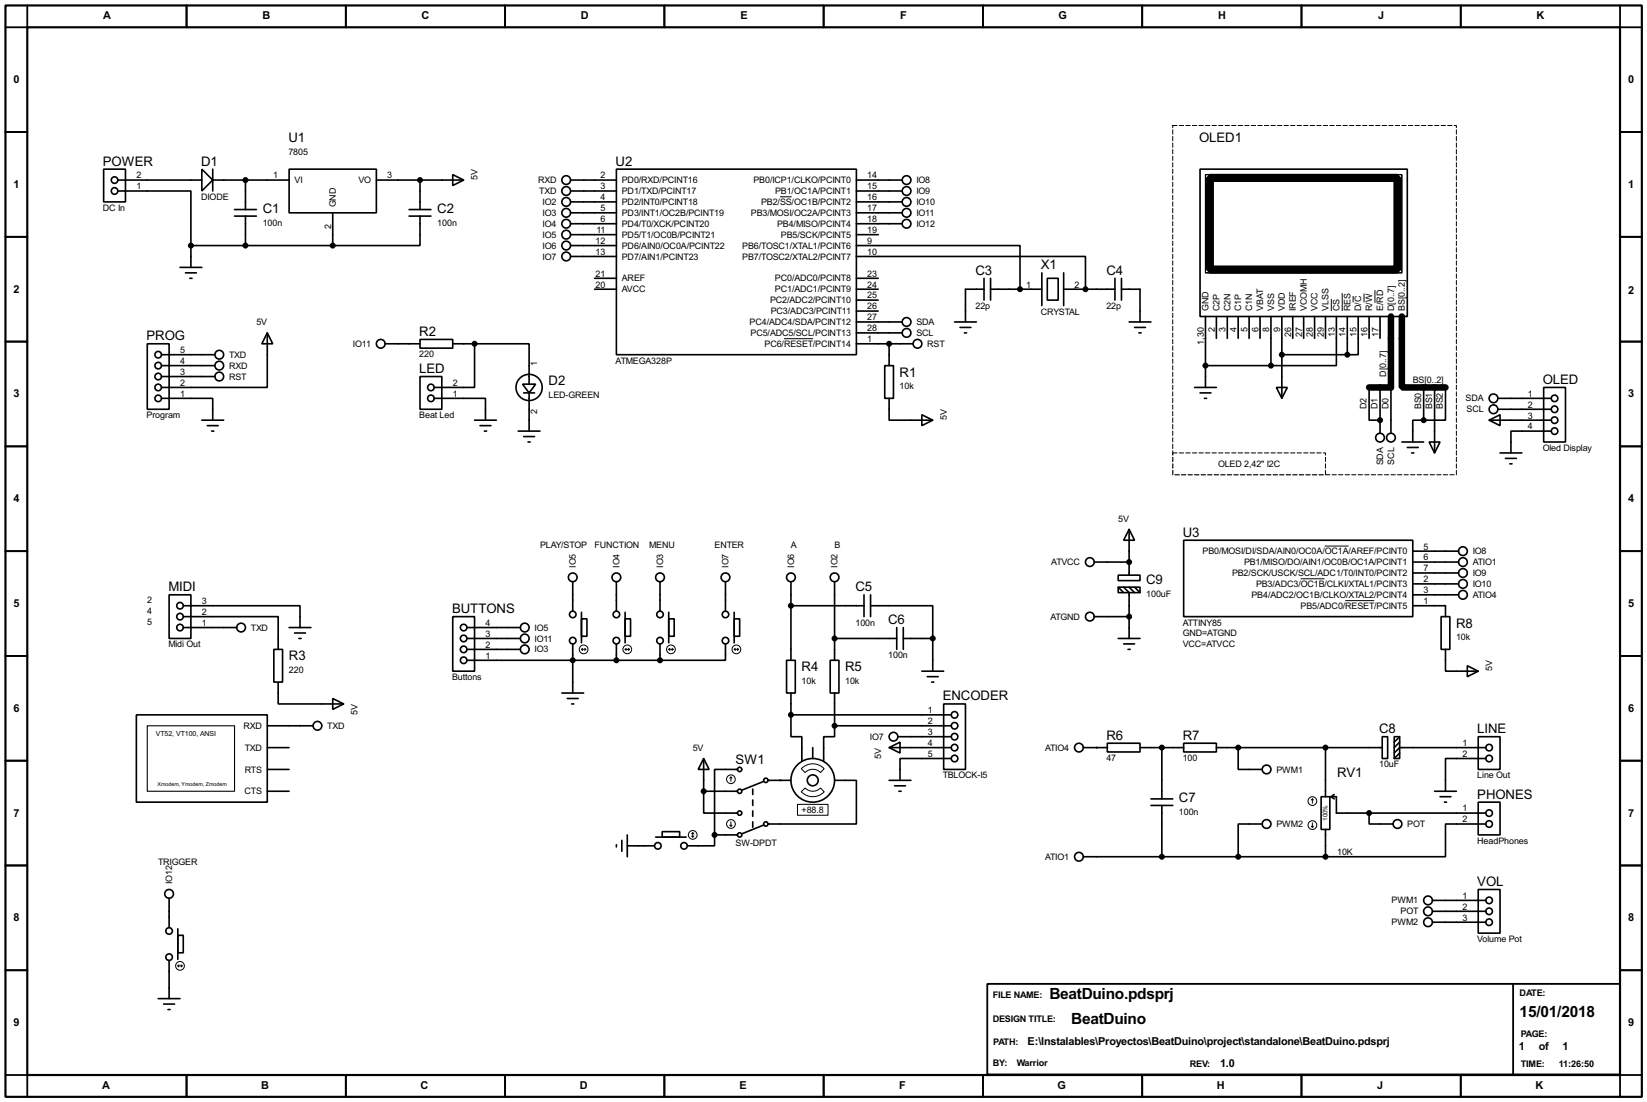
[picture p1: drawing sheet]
<svg xmlns="http://www.w3.org/2000/svg" width="383mm" height="256mm" viewBox="0 0 383 256" stroke-linecap="round" stroke-linejoin="round" font-family="sans-serif">
<path d="M1.3 1.3h381v254h-381zM6.3 6.3h370.9v243.9h-370.9z" fill="none" stroke="#000" stroke-width=".51"/>
<g fill="none" stroke="#000" stroke-width=".42">
<path d="M6.3 1.3v5h-5M43.4 1.3v5M80.5 1.3v5M117.6 1.3v5M154.7 1.3v5M191.8 1.3v5M228.9 1.3v5M265.9 1.3v5M303 1.3v5M340.1 1.3v5M377.2 1.3v5h5.1M1.3 30.7h5"/>
<path d="M377.2 30.7h5.1M1.3 55.1h5M377.2 55.1h5.1M1.3 79.5h5M377.2 79.5h5.1M1.3 103.9h5M377.2 103.9h5.1M1.3 128.3h5M377.2 128.3h5.1M1.3 152.7h5M377.2 152.7h5.1M1.3 177h5"/>
<path d="M377.2 177h5.1M1.3 201.4h5M377.2 201.4h5.1M1.3 225.8h5M229.9 229h147.3v21.1h-147.3zM352.3 229v21.1M377.2 225.8h5.1M1.3 250.2h5v5.1M43.4 250.2v5.1M80.5 250.2v5.1M117.6 250.2v5.1M154.7 250.2v5.1"/>
<path d="M191.8 250.2v5.1M228.9 250.2v5.1M265.9 250.2v5.1M303 250.2v5.1M340.1 250.2v5.1M382.3 250.2h-5.1v5.1"/>
</g>
<path d="M323.8 73.7v16.5h-5M326.4 73.7v16.5h10.1" fill="none" stroke="#000" stroke-width="1.5"/>
<g fill="none" stroke="#000" stroke-width=".38">
<path d="M24.1 39.4h5.1v7.6h-5.1zM47 39.4l2.5 2.5-2.5 2.5zM49.5 39.4v5M67.3 39.4h20.3v10.1h-20.3zM143.5 39.4h55.9v43.1h-55.9zM279.4 39.4h48.3v34.3h-48.3zM27.4 44.4h17v12.7M27.4 41.9h19.6M44.4 57.1h33.1M44.4 57.1v5.1M49.5 41.9h17.8M54.6 50.3h5.1"/>
<path d="M54.6 48.8h5.1M57.1 41.9v6.9M57.1 50.3v6.8M77.5 49.5v7.6M87.6 41.9h20.3M95.2 50.3h5.1M95.2 48.8h5.1M97.8 50.3v6.8h-20.3M97.8 41.9v6.9M105.4 40.6l2.5 1.3-2.5 1.3zM132.8 41.9h10.7M132.8 57.1h10.7"/>
<path d="M132.8 44.4h10.7M132.8 47h10.7M132.8 49.5h10.7M132.8 52.1h10.7M132.8 54.6h10.7M132.8 59.7h10.7M199.4 57.1h38.1v10.2M199.4 59.7h53.3v7.6M199.4 41.9h10.7M199.4 44.4h10.7M199.4 47h10.7M199.4 49.5h10.7"/>
<path d="M199.4 52.1h10.7M199.4 54.6h5.1M41.9 62.2h5.1M43.2 63.5h2.5M44.2 64.8h.5M62.2 77.5l1.3 2.5h-2.5zM62.2 77.5v12.7h-24.6M97.8 79h7.6v2h-7.6zM138.4 67.3h5.1M138.4 64.8h5.1M199.4 67.3h5.1M199.4 74.9h10.7"/>
<path d="M199.4 77.5h10.7M199.4 72.4h5.1M199.4 69.8h5.1M199.4 64.8h5.1M222.2 74.9h5.1M223.5 76.2h2.6M224.5 77.5h.5M229.1 67.3h-4.3v7.6M229.1 64.8v5M230.6 67.3h12M230.6 64.8v5M242.6 63.5v7.6"/>
<path d="M243.8 64.8h2.6v5h-2.6zM247.6 67.3h12M247.6 63.5v7.6M259.6 64.8v5M261.1 67.3h4.3v7.6M261.1 64.8v5M262.9 74.9h5.1M264.2 76.2h2.5M265.2 77.5h.5M280.7 73.7v16.5M283.2 73.7v5M285.7 73.7v5"/>
<path d="M288.3 73.7v5M290.8 73.7v5M293.4 73.7v5M295.9 73.7v11.4M298.4 73.7v19M301 73.7v5M303.5 73.7v5M306.1 73.7v5M308.6 73.7v5M311.1 73.7v11.4h-15.2M313.7 73.7v8.8M316.2 73.7v8.8h-2.5"/>
<path d="M318.8 73.7v5M321.3 73.7v5M34.3 80h5.1v15.2h-5.1zM37.6 92.7h11.9v5.1M37.6 85.1h12.4M37.6 82.5h12.4M37.6 87.6h12.4M47 97.8h5.1M48.3 99.1h2.5M89.7 80h8.1M97.8 87.6h5.1v7.6h-5.1zM101.1 92.7h11.9v5.1"/>
<path d="M105.4 80h5.1M110.5 80v10.2h-9.4M110.5 80h12.7v9.4M110.5 97.8h5.1M111.8 99.1h2.5M121.7 89.4h3l-1.5 2zM121.9 91.4h2.6M123.2 91.4v8.9M199.4 80h13.2M206 85.1h2v7.6h-2zM207 92.7v5.1h10.2M207 80v5.1"/>
<path d="M214.6 96.5l2.6 1.3-2.6 1.3zM278.1 90.2h5.1M279.4 91.4h2.5M280.4 92.7h.5M280.7 85.1h15.2M297.2 90.2h2.5l-1.3 2.5zM298.4 82.5h15.3M318.8 90.2v7.6h2.5M321.3 90.2v10.6M323.8 90.2v10.6M331.5 97.8h-2.6v5.1M331.5 90.2v7.6"/>
<path d="M334 90.2v15.2M336.5 90.2v7.6h-5M346.7 97.8l2.5-1.3v2.6zM346.7 97.8h14.5M348.7 92.7h12.5M348.7 95.2h12.5M359.4 90.2h5.1v12.7h-5.1zM49.3 100.3h.5M112.8 100.3h.5M120.6 100.3h5.1M121.9 101.6h2.6M122.9 102.9h.5"/>
<path d="M326.4 102.9h5.1M327.7 104.1h2.5M328.7 105.4h.5M332.7 102.9h2.6l-1.3 2.5zM349.2 105.4h5.1M350.5 106.7h2.6M351.5 107.9h.5M361.2 100.3h-9.4v5.1M39.4 138.4h5v10.2h-5zM133.3 135.4v6.8M143.5 135.4v6.8M153.7 135.4v6.8"/>
<path d="M168.9 135.4v6.8M184.1 135.4v18.3M194.3 135.4v18.3M201.2 138.4v5.1M202.7 138.4v5.1M254.8 130.8h8.1M260.3 133.9h5.1v1.2h-5.1zM260.3 136.7h5.1v1.2h-5.1zM260.3 136.7l1.3 1.2M261.6 136.7l1.3 1.2v10.7M262.9 123.2l1.3 2.5h-2.6zM262.9 123.2v10.7"/>
<path d="M262.9 136.7l1.3 1.2M264.2 136.7l1.2 1.2M275.6 125.7h53.3v17.8h-53.3zM328.9 128.3h10.7M328.9 130.8h10.7M328.9 133.3h10.7M328.9 135.9h10.7M328.9 138.4h10.7M42.7 143.5h22.1v7.6M42.7 141h27.1v5M42.7 146h12.4M63.8 151.1h2v7.6h-2z"/>
<path d="M64.8 158.7v5.1h15.2M67.3 146h5.1M68.6 147.3h2.5M69.6 148.6h.5M105.4 143.5h5.1v12.7h-5.1zM108.7 153.7h45M108.7 151.1h12.5M108.7 148.6h12.5M108.7 146h12.5M133.3 149.9v11.4M135.4 144h1.3v4.1h-1.3zM135.4 142.5v7.1"/>
<path d="M143.5 149.9v3.8M145.5 144h1.3v4.1h-1.3zM145.5 142.5v7.1M153.7 149.9v3.8M155.7 144h1.3v4.1h-1.3zM155.7 142.5v7.1M168.9 149.9v3.8h-15.2M170.9 144h1.3v4.1h-1.3zM170.9 142.5v7.1M183.1 153.7h2.1v7.6h-2.1zM184.1 141h17.1M193.3 153.7h2v7.6h-2z"/>
<path d="M194.3 148.6h14.5M202.7 141h14.5v7.6M208.8 146v5.1M210.3 148.6h6.9M210.3 146v5.1M214.6 156.2h5.1M215.9 157.5h2.5M216.9 158.7h.5M217.2 148.6v7.6M254.8 143.5h8.1M260.3 148.6h5.1M261.6 149.9h2.6"/>
<path d="M262.6 151.1h.5M328.9 141h7.6v2.5M335.5 143.5h2.1v7.6h-2.1zM336.5 151.1v5.1h7.7M341.6 154.9l2.6 1.3-2.6 1.3zM31.7 166.4h30.5v20.3h-30.5zM62.2 174h5.1M62.2 168.9h10.7M62.2 179.1h5.1M77.5 162.6l2.5 1.2-2.5 1.3zM130.8 161.3h5.1M132.1 162.6h2.5"/>
<path d="M133.1 163.8h.5M163.8 176.5l1.3 2.6h-2.5zM163.8 176.5v7.6M171.7 179.1h-5.3v15.2M184.1 166.4v5h2.6v5.6M184.1 161.3v5.1M184.1 166.4h37.4M189.2 174v2.5M194.3 168.9v2.5h-2.5v5.6M194.3 161.3v7.6M194.3 168.9h27.2M207 174l2.5-1.3v2.6z"/>
<path d="M207 174h14.5M209 171.4h12.5M219.7 163.8h5.1v15.3h-5.1zM221.5 176.5h-12v5.1M252.2 174h5.6M257.8 173h7.6v2h-7.6zM265.4 174h10.2M270.5 174v11.9M275.6 173h7.6v2h-7.6zM283.2 174h38.6M288.3 174v5.1h5.6M308.6 174v11.4"/>
<path d="M321.8 171.4h1.3v5.1h-1.3zM324.6 171.4h1.3v5.1h-1.3zM325.9 171.4l-1.3 1.3M325.9 172.7l-1.3 1.3M325.9 175.3l-1.3 1.2M344.2 171.4h5v7.7h-5zM345.9 176.5h-9.4v7.6M345.9 174h-20l-1.3 1.3M62.2 184.1h5.1M143.5 196.6v.5M144.8 195.6v2.5M146 196.8h6.4"/>
<path d="M146 194.3v5.1M152.7 194.8h7.1M154.2 193.5h4v1.3h-4zM163.8 184.1v5.1h7.9M163.8 184.1h7.9M166.4 194.3v2.5h-6.4M166.4 194.3h5.3M175.3 183.6v1.3M175.3 186.2v1.3M175.3 188.7v1.3M175.3 191.3v1.2M177.8 192l-5.1 2.1"/>
<path d="M177.8 181.9l-5.1 2M178.8 181.6h5.3M194.3 181.6h5.1v10.2h-20.6M207 181.6h5.1M208.3 182.9h2.5M209.3 184.1h.5M252.2 199.4h56.4M268 187.5h5M268 185.9h5M270.5 187.5v11.9M293.9 191.8h-5.6v7.6M307.6 185.4h2v7.6h-2z"/>
<path d="M308.6 193v6.4M309.9 185.4h1.2v3.8h34.8M309.9 185.4l.7 .5M310.6 184.9l-.7 .5M318.8 189.2v2.6h5.6M334 184.1h5.1M335.3 185.4h2.5M336.3 186.7h.5M344.2 186.7h5v7.6h-5zM345.9 191.8h-9.4v7.6h-27.9M39.4 209v6.9M41.4 217.7h1.3v4h-1.3z"/>
<path d="M41.4 216.2v7.1M333.5 209.5h12.4M333.5 214.6h12.4M333.5 212.1h12.4M344.2 207h5v10.2h-5zM36.8 232.4h5.1M38.1 233.7h2.5M39.1 234.9h.5M39.4 223.5v8.9"/>
<circle cx="26.7" cy="44.5" r=".76"/>
<circle cx="26.7" cy="41.9" r=".76"/>
<circle cx="131.8" cy="52.1" r="1.02"/>
<circle cx="131.8" cy="54.6" r="1.02"/>
<circle cx="131.8" cy="47" r="1.02"/>
<circle cx="131.8" cy="59.7" r="1.02"/>
<circle cx="131.8" cy="44.5" r="1.02"/>
<circle cx="131.8" cy="57.2" r="1.02"/>
<circle cx="131.8" cy="49.5" r="1.02"/>
<circle cx="131.8" cy="41.9" r="1.02"/>
<circle cx="211.1" cy="49.5" r="1.02"/>
<circle cx="211.1" cy="44.5" r="1.02"/>
<circle cx="211.1" cy="47" r="1.02"/>
<circle cx="211.1" cy="52.1" r="1.02"/>
<circle cx="211.1" cy="41.9" r="1.02"/>
<circle cx="211.1" cy="74.9" r="1.02"/>
<circle cx="211.1" cy="77.5" r="1.02"/>
<circle cx="36.8" cy="87.6" r=".76"/>
<circle cx="36.8" cy="82.6" r=".76"/>
<circle cx="36.8" cy="90.2" r=".76"/>
<circle cx="36.8" cy="92.7" r=".76"/>
<circle cx="36.8" cy="85.1" r=".76"/>
<circle cx="51.1" cy="82.6" r="1.02"/>
<circle cx="51.1" cy="85.1" r="1.02"/>
<circle cx="51.1" cy="87.6" r="1.02"/>
<circle cx="88.6" cy="80" r="1.02"/>
<circle cx="100.3" cy="90.2" r=".76"/>
<circle cx="100.3" cy="92.7" r=".76"/>
<circle cx="123.2" cy="90.2" r="3"/>
<circle cx="213.6" cy="80" r="1.02"/>
<circle cx="347.7" cy="92.7" r="1.02"/>
<circle cx="347.7" cy="95.3" r="1.02"/>
<circle cx="361.9" cy="97.8" r=".76"/>
<circle cx="361.9" cy="95.3" r=".76"/>
<circle cx="361.9" cy="92.7" r=".76"/>
<circle cx="321.3" cy="101.9" r="1.02"/>
<circle cx="323.8" cy="101.9" r="1.02"/>
<circle cx="361.9" cy="100.3" r=".76"/>
<circle cx="133.3" cy="134.4" r="1.02"/>
<circle cx="143.5" cy="134.4" r="1.02"/>
<circle cx="153.7" cy="134.4" r="1.02"/>
<circle cx="168.9" cy="134.4" r="1.02"/>
<circle cx="184.1" cy="134.4" r="1.02"/>
<circle cx="194.3" cy="134.4" r="1.02"/>
<circle cx="253.7" cy="130.8" r="1.02"/>
<circle cx="340.6" cy="130.8" r="1.02"/>
<circle cx="340.6" cy="133.4" r="1.02"/>
<circle cx="340.6" cy="128.3" r="1.02"/>
<circle cx="340.6" cy="135.9" r="1.02"/>
<circle cx="340.6" cy="138.4" r="1.02"/>
<circle cx="41.9" cy="141" r=".76"/>
<circle cx="41.9" cy="146.1" r=".76"/>
<circle cx="41.9" cy="143.5" r=".76"/>
<circle cx="56.1" cy="146.1" r="1.02"/>
<circle cx="107.9" cy="153.7" r=".76"/>
<circle cx="107.9" cy="151.1" r=".76"/>
<circle cx="107.9" cy="146.1" r=".76"/>
<circle cx="107.9" cy="148.6" r=".76"/>
<circle cx="122.2" cy="151.1" r="1.02"/>
<circle cx="122.2" cy="146.1" r="1.02"/>
<circle cx="122.2" cy="148.6" r="1.02"/>
<circle cx="133.3" cy="149.1" r=".76"/>
<circle cx="133.3" cy="143" r=".76"/>
<circle cx="143.5" cy="143" r=".76"/>
<circle cx="143.5" cy="149.1" r=".76"/>
<circle cx="153.7" cy="143" r=".76"/>
<circle cx="153.7" cy="149.1" r=".76"/>
<circle cx="168.9" cy="143" r=".76"/>
<circle cx="168.9" cy="149.1" r=".76"/>
<circle cx="253.7" cy="143.5" r="1.02"/>
<circle cx="73.9" cy="168.9" r="1.02"/>
<circle cx="172.2" cy="179.1" r=".51"/>
<circle cx="208" cy="171.5" r="1.02"/>
<circle cx="222.2" cy="171.5" r=".76"/>
<circle cx="222.2" cy="166.4" r=".76"/>
<circle cx="222.2" cy="168.9" r=".76"/>
<circle cx="222.2" cy="174" r=".76"/>
<circle cx="222.2" cy="176.5" r=".76"/>
<circle cx="251.2" cy="174" r="1.02"/>
<circle cx="294.9" cy="179.1" r="1.02"/>
<circle cx="346.7" cy="174" r=".76"/>
<circle cx="346.7" cy="176.5" r=".76"/>
<circle cx="153.2" cy="196.9" r=".76"/>
<circle cx="159.3" cy="196.9" r=".76"/>
<circle cx="172.2" cy="184.1" r=".51"/>
<circle cx="172.2" cy="189.2" r=".51"/>
<circle cx="172.2" cy="194.3" r=".51"/>
<circle cx="178.3" cy="191.8" r=".51"/>
<circle cx="178.3" cy="181.6" r=".51"/>
<circle cx="189.2" cy="181.6" r="5.1"/>
<circle cx="189.2" cy="181.6" r="1.27"/>
<circle cx="251.2" cy="199.4" r="1.02"/>
<circle cx="294.9" cy="191.8" r="1.02"/>
<circle cx="325.4" cy="191.8" r="1.02"/>
<circle cx="346.7" cy="191.8" r=".76"/>
<circle cx="346.7" cy="189.2" r=".76"/>
<circle cx="39.4" cy="208" r="1.02"/>
<circle cx="39.4" cy="216.7" r=".76"/>
<circle cx="332.5" cy="209.6" r="1.02"/>
<circle cx="332.5" cy="214.6" r="1.02"/>
<circle cx="332.5" cy="212.1" r="1.02"/>
<circle cx="346.7" cy="209.6" r=".76"/>
<circle cx="346.7" cy="214.6" r=".76"/>
<circle cx="346.7" cy="212.1" r=".76"/>
<circle cx="39.4" cy="222.8" r=".76"/>
</g>
<g fill="#000">
<circle cx="321.3" cy="97.8" r=".19"/>
<circle cx="262.9" cy="130.8" r=".19"/>
<circle cx="255.3" cy="174" r=".19"/>
<circle cx="181.6" cy="181.6" r=".19"/>
</g>
<g fill="none" stroke="#000" stroke-width=".23">
<path d="M181.6 45.8h2.7M182.5 78.8h6.8M310 69.6v2.8M312.5 68.2v4.2M315 68.9v1.5M317.6 68.3v2.1M320.1 67.5v3M302.9 134.7h5.5M308.4 127.1h5.6M313.2 139.8h6.8M135.4 151.1h1M135.4 151.1l.2 .3"/>
<path d="M135.6 150.9l-.2 .2M136.1 150.9l.3 .2M136.4 151.1l-.3 .3M145.5 151.1h1.1M145.5 151.1l.3 .3M145.8 150.9l-.3 .2M146.3 150.9l.3 .2M146.6 151.1l-.3 .3M155.7 151.1h1M155.7 151.1l.3 .3M156 150.9l-.3 .2M156.5 150.9l.2 .2"/>
<path d="M156.7 151.1l-.2 .3M170.9 151.1h1.1M170.9 151.1l.3 .3M171.2 150.9l-.3 .2M171.7 150.9l.3 .2M172 151.1l-.3 .3M186.6 178.9a3.7 3.7 0 0 1 5.3 0l-.8 .9a2.51 2.51 0 0 0-3.6 0zM161 194.6l.3 .2M161.3 193.8v1M161.3 193.8l-.3 .3M161.3 193.8l.2 .3M161.5 194.6l-.2 .2"/>
<path d="M169.9 192l.3 .3M170.2 180.8l.2 .3M170.2 180.8l-.3 .3M170.2 180.8v1.1M170.2 191.3v1M170.4 192l-.2 .3M185.7 187.2h7.1v2.5h-7.1zM186.6 184.3l.9-.9a2.51 2.51 0 0 0 3.6 0l.8 .9a3.7 3.7 0 0 1-5.3 0zM305.3 192.3l.3 .2M305.6 185.9l-.3 .3M305.6 185.9l.2 .3M305.6 185.9v1"/>
<path d="M305.6 191.5v1M305.8 192.3l-.2 .2M41.4 224.8h1M41.4 224.8l.3 .2M41.7 224.5l-.3 .3M42.2 224.5l.2 .3M42.4 224.8l-.2 .2"/>
<circle cx="135.9" cy="151.1" r="1.02"/>
<circle cx="146" cy="151.1" r="1.02"/>
<circle cx="156.2" cy="151.1" r="1.02"/>
<circle cx="171.4" cy="151.1" r="1.02"/>
<circle cx="161.3" cy="194.3" r="1.02"/>
<circle cx="170.2" cy="181.4" r="1.02"/>
<circle cx="170.2" cy="191.8" r="1.02"/>
<circle cx="305.6" cy="186.4" r="1.02"/>
<circle cx="305.6" cy="192" r="1.02"/>
<circle cx="41.9" cy="224.8" r="1.02"/>
</g>
<g fill="#000" stroke="#000" stroke-width=".38">
<circle cx="44.4" cy="57.1" r=".51"/>
<circle cx="57.1" cy="41.9" r=".51"/>
<circle cx="57.1" cy="57.1" r=".51"/>
<circle cx="77.5" cy="57.1" r=".51"/>
<circle cx="97.8" cy="41.9" r=".51"/>
<circle cx="237.5" cy="67.3" r=".51"/>
<circle cx="252.7" cy="67.3" r=".51"/>
<circle cx="110.5" cy="80" r=".51"/>
<circle cx="207" cy="80" r=".51"/>
<circle cx="280.7" cy="85.1" r=".51"/>
<circle cx="295.9" cy="85.1" r=".51"/>
<circle cx="298.4" cy="82.5" r=".51"/>
<circle cx="313.7" cy="82.5" r=".51"/>
<circle cx="321.3" cy="97.8" r=".51"/>
<circle cx="331.5" cy="97.8" r=".51"/>
<circle cx="262.9" cy="130.8" r=".51"/>
<circle cx="133.3" cy="153.7" r=".51"/>
<circle cx="143.5" cy="153.7" r=".51"/>
<circle cx="153.7" cy="153.7" r=".51"/>
<circle cx="184.1" cy="141" r=".51"/>
<circle cx="194.3" cy="148.6" r=".51"/>
<circle cx="217.2" cy="148.6" r=".51"/>
<circle cx="262.9" cy="143.5" r=".51"/>
<circle cx="184.1" cy="166.4" r=".51"/>
<circle cx="194.3" cy="168.9" r=".51"/>
<circle cx="270.5" cy="174" r=".51"/>
<circle cx="288.3" cy="174" r=".51"/>
<circle cx="308.6" cy="174" r=".51"/>
<circle cx="163.8" cy="184.1" r=".51"/>
<circle cx="166.4" cy="194.3" r=".51"/>
<circle cx="270.5" cy="199.4" r=".51"/>
<circle cx="288.3" cy="199.4" r=".51"/>
<circle cx="308.6" cy="199.4" r=".51"/>
<circle cx="318.8" cy="189.2" r=".51"/>
</g>
<path d="M280.7 40.6h45.7v22.9h-45.7zM34.3 168.9h20.3v15.2h-20.3z" fill="none" stroke="#000" stroke-width=".25"/>
<path d="M273 29.2h66.1v81.3h-66.1zM273 105.4h35.6v5.1h-35.6z" fill="none" stroke="#fff" stroke-width=".23"/>
<path d="M273 29.2h66.1v81.3h-66.1zM273 105.4h35.6v5.1h-35.6z" fill="none" stroke="#000" stroke-width=".23" stroke-dasharray="1 .5"/>
<path d="M281.7 41.4h43.7v21.3h-43.7z" fill="none" stroke="#000" stroke-width="1.9"/>
<g font-size="4">
<text x="244.3" y="232.5">BeatDuino.pdsprj</text>
<text x="249.4" y="238.3">BeatDuino</text>
<text x="353.8" y="236.6">15/01/2018</text>
</g>
<g font-size="3.4">
<text x="67.1" y="33.1">U1</text>
<text x="279.2" y="33.1">OLED1</text>
<text x="24" y="38.6">POWER</text>
<text x="46.8" y="38.6">D1</text>
<text x="143.3" y="38.6">U2</text>
<text x="61.2" y="49.6">C1</text>
<text x="101.8" y="49.6">C2</text>
<text x="227.1" y="64">C3</text>
<text x="242.4" y="62.7">X1</text>
<text x="257.6" y="64">C4</text>
<text x="34.1" y="79.2">PROG</text>
<text x="97.6" y="78.2">R2</text>
<text x="97.6" y="86.8">LED</text>
<text x="127.7" y="89.7">D2</text>
<text x="209.5" y="87.7">R1</text>
<text x="359.2" y="89.4">OLED</text>
<text x="275.4" y="124.9">U3</text>
<text x="39.2" y="137.6">MIDI</text>
<text x="199.2" y="137.6">C5</text>
<text x="266.9" y="135.9">C9</text>
<text x="105.2" y="142.7">BUTTONS</text>
<text x="206.8" y="145.2">C6</text>
<text x="339" y="146.1">R8</text>
<text x="67.3" y="153.7">R3</text>
<text x="186.6" y="156.2">R4</text>
<text x="196.8" y="156.2">R5</text>
<text x="219.5" y="163">ENCODER</text>
<text x="257.6" y="172.1">R6</text>
<text x="275.4" y="172.1">R7</text>
<text x="321.1" y="170.6">C8</text>
<text x="344" y="170.6">LINE</text>
<text x="171.3" y="177.7">SW1</text>
<text x="311.3" y="180.8">RV1</text>
<text x="344" y="185.8">PHONES</text>
<text x="274.5" y="186.7">C7</text>
<text x="344" y="206.2">VOL</text>
</g>
<g font-size="2.8">
<text x="24" y="4.4">A</text>
<text x="61.1" y="4.4">B</text>
<text x="98.2" y="4.4">C</text>
<text x="135.3" y="4.4">D</text>
<text x="172.4" y="4.4">E</text>
<text x="209.6" y="4.4">F</text>
<text x="246.5" y="4.4">G</text>
<text x="283.6" y="4.4">H</text>
<text x="320.9" y="4.4">J</text>
<text x="357.8" y="4.4">K</text>
<text x="3.1" y="19.3">0</text>
<text x="379.1" y="19.3">0</text>
<text x="3.1" y="43.7">1</text>
<text x="379.1" y="43.7">1</text>
<text x="3.1" y="68.1">2</text>
<text x="379.1" y="68.4">2</text>
<text x="3.1" y="92.5">3</text>
<text x="379.1" y="92.5">3</text>
<text x="3.1" y="116.9">4</text>
<text x="379.1" y="116.9">4</text>
<text x="3.1" y="141.3">5</text>
<text x="379.1" y="141.3">5</text>
<text x="3.1" y="165.7">6</text>
<text x="379.1" y="165.7">6</text>
<text x="3.1" y="190">7</text>
<text x="379.1" y="190">7</text>
<text x="3.1" y="214.4">8</text>
<text x="379.1" y="214.4">8</text>
<text x="3.1" y="238.8">9</text>
<text x="379.1" y="238.8">9</text>
<text x="239.3" y="243.2">E:\Instalables\Proyectos\BeatDuino\project\standalone\BeatDuino.pdsprj</text>
<text x="353.7" y="244.3">1</text>
<text x="358.3" y="244.3">of</text>
<text x="363.8" y="244.3">1</text>
<text x="284.1" y="248.3">1.0</text>
<text x="23.8" y="253.5">A</text>
<text x="60.8" y="253.5">B</text>
<text x="97.9" y="253.5">C</text>
<text x="135" y="253.5">D</text>
<text x="172.2" y="253.5">E</text>
<text x="209.3" y="253.5">F</text>
<text x="246.2" y="253.5">G</text>
<text x="283.3" y="253.5">H</text>
<text x="320.6" y="253.5">J</text>
<text x="357.5" y="253.5">K</text>
</g>
<g font-size="2.4">
<text x="231.1" y="232.4">FILE NAME:</text>
<text x="353.8" y="231.9">DATE:</text>
<text x="231.1" y="237.8">DESIGN TITLE:</text>
<text x="231.3" y="243.2">PATH:</text>
<text x="354.1" y="241.3">PAGE:</text>
<text x="231.1" y="248.1">BY:</text>
<text x="236.7" y="248.1">Warrior</text>
<text x="277" y="248.2">REV:</text>
<text x="354.1" y="248.2">TIME:</text>
<text x="363" y="248.2">11:26:50</text>
</g>
<g font-size="2.3">
<text x="31.7" y="41.5">2</text>
<text x="63.6" y="41.5">1</text>
<text x="67.1" y="36">7805</text>
<text x="90.2" y="41.5">3</text>
<text x="111.2" y="41.9" transform="rotate(-90 111.2 41.9)">5V</text>
<text x="139.8" y="41.5">2</text>
<text x="201.9" y="41.5">14</text>
<text x="31.7" y="44.1">1</text>
<text x="46.8" y="46.6">DIODE</text>
<text x="68.6" y="42.6">VI</text>
<text x="83.4" y="42.6">VO</text>
<text x="125.3" y="42.6">RXD</text>
<text x="125.6" y="45.2">TXD</text>
<text x="126.3" y="47.7">IO2</text>
<text x="139.8" y="46.6">4</text>
<text x="139.8" y="44.1">3</text>
<text x="144.8" y="47.7">PD2/INT0/PCINT18</text>
<text x="144.8" y="45.2">PD1/TXD/PCINT17</text>
<text x="144.8" y="42.6">PD0/RXD/PCINT16</text>
<text x="175.4" y="42.6">PB0/ICP1/CLKO/PCINT0</text>
<text x="177.2" y="47.7">PB2/SS/OC1B/PCINT2</text>
<text x="180.5" y="45.2">PB1/OC1A/PCINT1</text>
<text x="201.9" y="44.1">15</text>
<text x="201.9" y="46.6">16</text>
<text x="213.4" y="42.6">IO8</text>
<text x="213.4" y="45.2">IO9</text>
<text x="213.4" y="47.7">IO10</text>
<text x="24" y="49.1">DC In</text>
<text x="61.2" y="52.5">100n</text>
<text x="77.1" y="53.2" transform="rotate(-90 77.1 53.2)">2</text>
<text x="78.2" y="48.3" transform="rotate(-90 78.2 48.3)">GND</text>
<text x="101.8" y="52.5">100n</text>
<text x="126.3" y="50.2">IO3</text>
<text x="126.3" y="52.8">IO4</text>
<text x="139.8" y="51.7">6</text>
<text x="139.8" y="49.1">5</text>
<text x="144.8" y="52.8">PD4/T0/XCK/PCINT20</text>
<text x="144.8" y="50.2">PD3/INT1/OC2B/PCINT19</text>
<text x="174.8" y="50.2">PB3/MOSI/OC2A/PCINT3</text>
<text x="180.9" y="52.8">PB4/MISO/PCINT4</text>
<text x="201.9" y="49.1">17</text>
<text x="201.9" y="51.7">18</text>
<text x="213.4" y="50.2">IO11</text>
<text x="213.4" y="52.8">IO12</text>
<text x="126.3" y="55.3">IO5</text>
<text x="126.3" y="57.9">IO6</text>
<text x="138.7" y="56.8">12</text>
<text x="138.7" y="59.3">13</text>
<text x="138.9" y="54.2">11</text>
<text x="144.8" y="57.9">PD6/AIN0/OC0A/PCINT22</text>
<text x="144.8" y="55.3">PD5/T1/OC0B/PCINT21</text>
<text x="172.8" y="57.9">PB6/TOSC1/XTAL1/PCINT6</text>
<text x="181.8" y="55.3">PB5/SCK/PCINT5</text>
<text x="201.9" y="54.2">19</text>
<text x="201.9" y="59.3">10</text>
<text x="201.9" y="56.8">9</text>
<text x="126.3" y="60.4">IO7</text>
<text x="138.7" y="64.4">21</text>
<text x="144.8" y="65.5">AREF</text>
<text x="144.8" y="60.4">PD7/AIN1/PCINT23</text>
<text x="172.8" y="60.4">PB7/TOSC2/XTAL2/PCINT7</text>
<text x="180.4" y="65.5">PC0/ADC0/PCINT8</text>
<text x="201.9" y="64.4">23</text>
<text x="138.7" y="66.9">20</text>
<text x="144.8" y="68">AVCC</text>
<text x="179.3" y="70.6">PC2/ADC2/PCINT10</text>
<text x="180.4" y="68">PC1/ADC1/PCINT9</text>
<text x="201.9" y="69.5">25</text>
<text x="201.9" y="66.9">24</text>
<text x="227.1" y="72">22p</text>
<text x="238.9" y="66.9">1</text>
<text x="250.2" y="66.9">2</text>
<text x="257.6" y="72">22p</text>
<text x="59.7" y="75.6">5V</text>
<text x="174.5" y="75.6">PC4/ADC4/SDA/PCINT12</text>
<text x="179.5" y="73.1">PC3/ADC3/PCINT11</text>
<text x="201.9" y="77.1">28</text>
<text x="201.9" y="74.5">27</text>
<text x="201.9" y="72">26</text>
<text x="213.4" y="75.6">SDA</text>
<text x="242.4" y="73.2">CRYSTAL</text>
<text x="281.4" y="72.4" transform="rotate(-90 281.4 72.4)">GND</text>
<text x="282.8" y="77.3" transform="rotate(-90 282.8 77.3)">2</text>
<text x="283.9" y="72.4" transform="rotate(-90 283.9 72.4)">C2P</text>
<text x="285.4" y="77.3" transform="rotate(-90 285.4 77.3)">3</text>
<text x="286.5" y="72.4" transform="rotate(-90 286.5 72.4)">C2N</text>
<text x="287.9" y="77.3" transform="rotate(-90 287.9 77.3)">4</text>
<text x="289" y="72.4" transform="rotate(-90 289 72.4)">C1P</text>
<text x="290.4" y="77.3" transform="rotate(-90 290.4 77.3)">5</text>
<text x="291.5" y="72.4" transform="rotate(-90 291.5 72.4)">C1N</text>
<text x="293" y="77.3" transform="rotate(-90 293 77.3)">6</text>
<text x="294.1" y="72.4" transform="rotate(-90 294.1 72.4)">VBAT</text>
<text x="295.5" y="77.3" transform="rotate(-90 295.5 77.3)">8</text>
<text x="296.6" y="72.4" transform="rotate(-90 296.6 72.4)">VSS</text>
<text x="298.1" y="77.3" transform="rotate(-90 298.1 77.3)">9</text>
<text x="299.2" y="72.4" transform="rotate(-90 299.2 72.4)">VDD</text>
<text x="301.7" y="72.4" transform="rotate(-90 301.7 72.4)">IREF</text>
<text x="304.2" y="72.4" transform="rotate(-90 304.2 72.4)">VCOMH</text>
<text x="306.8" y="72.4" transform="rotate(-90 306.8 72.4)">VCC</text>
<text x="309.3" y="72.4" transform="rotate(-90 309.3 72.4)">VLSS</text>
<text x="311.9" y="72.4" transform="rotate(-90 311.9 72.4)">CS</text>
<text x="314.4" y="72.4" transform="rotate(-90 314.4 72.4)">RES</text>
<text x="316.9" y="72.4" transform="rotate(-90 316.9 72.4)">D/C</text>
<text x="319.5" y="72.4" transform="rotate(-90 319.5 72.4)">R/W</text>
<text x="322" y="72.4" transform="rotate(-90 322 72.4)">E/RD</text>
<text x="324.6" y="72.4" transform="rotate(-90 324.6 72.4)">D[0..7]</text>
<text x="327.1" y="72.4" transform="rotate(-90 327.1 72.4)">BS[0..2]</text>
<text x="41.9" y="82.2">5</text>
<text x="53.3" y="83.3">TXD</text>
<text x="82.2" y="80.7">IO11</text>
<text x="97.6" y="83.1">220</text>
<text x="174.8" y="78.2">PC5/ADC5/SCL/PCINT13</text>
<text x="178" y="80.7">PC6/RESET/PCINT14</text>
<text x="201.9" y="79.6">1</text>
<text x="213.4" y="78.2">SCL</text>
<text x="215.9" y="80.7">RST</text>
<text x="280.3" y="80.2" transform="rotate(-90 280.3 80.2)">1,30</text>
<text x="300.6" y="78.5" transform="rotate(-90 300.6 78.5)">26</text>
<text x="303.1" y="78.5" transform="rotate(-90 303.1 78.5)">27</text>
<text x="305.7" y="78.5" transform="rotate(-90 305.7 78.5)">28</text>
<text x="308.2" y="78.5" transform="rotate(-90 308.2 78.5)">29</text>
<text x="310.8" y="78.5" transform="rotate(-90 310.8 78.5)">13</text>
<text x="313.3" y="78.5" transform="rotate(-90 313.3 78.5)">14</text>
<text x="315.8" y="78.5" transform="rotate(-90 315.8 78.5)">15</text>
<text x="318.4" y="78.5" transform="rotate(-90 318.4 78.5)">16</text>
<text x="320.9" y="78.5" transform="rotate(-90 320.9 78.5)">17</text>
<text x="41.9" y="89.8">2</text>
<text x="41.9" y="87.2">3</text>
<text x="41.9" y="84.7">4</text>
<text x="53.3" y="85.8">RXD</text>
<text x="53.3" y="88.3">RST</text>
<text x="105.4" y="89.8">2</text>
<text x="125.1" y="85.1" transform="rotate(-90 125.1 85.1)">1</text>
<text x="143.3" y="84.7">ATMEGA328P</text>
<text x="322.7" y="87.6" transform="rotate(-90 322.7 87.6)">D[0..7]</text>
<text x="328.9" y="89">BS[0..2]</text>
<text x="41.9" y="92.3">1</text>
<text x="105.4" y="92.3">1</text>
<text x="127.7" y="92.7">LED-GREEN</text>
<text x="209.5" y="90.6">10k</text>
<text x="318.2" y="95.2" transform="rotate(-90 318.2 95.2)">D2</text>
<text x="320.7" y="95.2" transform="rotate(-90 320.7 95.2)">D1</text>
<text x="323.3" y="95.2" transform="rotate(-90 323.3 95.2)">D0</text>
<text x="330.9" y="95.2" transform="rotate(-90 330.9 95.2)">BS0</text>
<text x="333.4" y="95.2" transform="rotate(-90 333.4 95.2)">BS1</text>
<text x="336" y="95.2" transform="rotate(-90 336 95.2)">BS2</text>
<text x="341.2" y="93.4">SDA</text>
<text x="341.5" y="96">SCL</text>
<text x="355.7" y="92.3">1</text>
<text x="355.7" y="94.9">2</text>
<text x="34.1" y="97.4">Program</text>
<text x="97.6" y="97.4">Beat Led</text>
<text x="125.1" y="96.4" transform="rotate(-90 125.1 96.4)">2</text>
<text x="220.4" y="97.7" transform="rotate(-90 220.4 97.7)">5V</text>
<text x="355.7" y="97.4">3</text>
<text x="355.7" y="99.9">4</text>
<text x="359.2" y="105">Oled Display</text>
<text x="283.6" y="108.7">OLED 2,42&quot; I2C</text>
<text x="322" y="108.3" transform="rotate(-90 322 108.3)">SDA</text>
<text x="324.6" y="108.1" transform="rotate(-90 324.6 108.1)">SCL</text>
<text x="260.3" y="121.4">5V</text>
<text x="125.7" y="127.6">PLAY/STOP</text>
<text x="138.4" y="127.6">FUNCTION</text>
<text x="151.1" y="127.6">MENU</text>
<text x="166.4" y="127.6">ENTER</text>
<text x="184.1" y="127.6">A</text>
<text x="194.3" y="127.6">B</text>
<text x="244.8" y="131.5">ATVCC</text>
<text x="280" y="129">PB0/MOSI/DI/SDA/AIN0/OC0A/OC1A/AREF/PCINT0</text>
<text x="289.6" y="131.5">PB1/MISO/DO/AIN1/OC0B/OC1A/PCINT1</text>
<text x="331.5" y="130.4">6</text>
<text x="331.5" y="127.9">5</text>
<text x="342.9" y="129">IO8</text>
<text x="342.9" y="131.5">ATIO1</text>
<text x="134.1" y="132.1" transform="rotate(-90 134.1 132.1)">IO5</text>
<text x="144.2" y="132.1" transform="rotate(-90 144.2 132.1)">IO4</text>
<text x="154.4" y="132.1" transform="rotate(-90 154.4 132.1)">IO3</text>
<text x="169.6" y="132.1" transform="rotate(-90 169.6 132.1)">IO7</text>
<text x="184.9" y="132.1" transform="rotate(-90 184.9 132.1)">IO6</text>
<text x="195" y="132.1" transform="rotate(-90 195 132.1)">IO2</text>
<text x="286.9" y="134.1">PB2/SCK/USCK/SCL/ADC1/T0/INT0/PCINT2</text>
<text x="292.4" y="136.6">PB3/ADC3/OC1B/CLKI/XTAL1/PCINT3</text>
<text x="331.5" y="135.5">2</text>
<text x="331.5" y="133">7</text>
<text x="342.9" y="134.1">IO9</text>
<text x="342.9" y="136.6">IO10</text>
<text x="34.3" y="142.9">4</text>
<text x="34.3" y="140.3">2</text>
<text x="47" y="143.1">2</text>
<text x="47" y="140.6">3</text>
<text x="266.9" y="138.9">100uF</text>
<text x="291.4" y="139.1">PB4/ADC2/OC1B/CLKO/XTAL2/PCINT4</text>
<text x="302.8" y="141.7">PB5/ADC0/RESET/PCINT5</text>
<text x="331.5" y="140.6">1</text>
<text x="331.5" y="138">3</text>
<text x="342.9" y="139.1">ATIO4</text>
<text x="34.3" y="145.4">5</text>
<text x="47" y="145.7">1</text>
<text x="58.4" y="146.8">TXD</text>
<text x="113" y="148.2">3</text>
<text x="113" y="145.7">4</text>
<text x="124.5" y="149.3">IO11</text>
<text x="124.5" y="146.8">IO5</text>
<text x="199.2" y="145.6">100n</text>
<text x="244.6" y="144.2">ATGND</text>
<text x="275.4" y="145.6">ATTINY85</text>
<text x="275.4" y="148.1">GND=ATGND</text>
<text x="339" y="149">10k</text>
<text x="39.2" y="150.7">Midi Out</text>
<text x="113" y="153.3">1</text>
<text x="113" y="150.7">2</text>
<text x="124.5" y="151.8">IO3</text>
<text x="206.8" y="153.2">100n</text>
<text x="275.4" y="150.7">VCC=ATVCC</text>
<text x="67.3" y="156.6">220</text>
<text x="105.2" y="158.3">Buttons</text>
<text x="186.6" y="159.2">10k</text>
<text x="196.8" y="159.2">10k</text>
<text x="347.4" y="156.2" transform="rotate(-90 347.4 156.2)">5V</text>
<text x="83.3" y="166.4" transform="rotate(-90 83.3 166.4)">5V</text>
<text x="216" y="166">1</text>
<text x="56.7" y="169.6">RXD</text>
<text x="76.2" y="169.6">TXD</text>
<text x="202.5" y="172.2">IO7</text>
<text x="216" y="168.5">2</text>
<text x="216" y="171.1">3</text>
<text x="216" y="173.6">4</text>
<text x="340.5" y="173.6">1</text>
<text x="57" y="179.8">RTS</text>
<text x="57" y="174.7">TXD</text>
<text x="161.3" y="174.7">5V</text>
<text x="205.2" y="176.5" transform="rotate(-90 205.2 176.5)">5V</text>
<text x="216" y="176.1">5</text>
<text x="243.3" y="174.7">ATIO4</text>
<text x="257.6" y="177.1">47</text>
<text x="275.4" y="177.1">100</text>
<text x="297.2" y="179.8">PWM1</text>
<text x="321.1" y="178.6">10uF</text>
<text x="340.5" y="176.1">2</text>
<text x="56.9" y="184.9">CTS</text>
<text x="219.5" y="181.1">TBLOCK-I5</text>
<text x="344" y="181.1">Line Out</text>
<text x="186.6" y="189.2">+88.8</text>
<text x="274.5" y="189.7">100n</text>
<text x="340.5" y="188.8">1</text>
<text x="340.5" y="191.4">2</text>
<text x="171.3" y="196.9">SW-DPDT</text>
<text x="297.2" y="192.5">PWM2</text>
<text x="327.7" y="192.5">POT</text>
<text x="344" y="196.4">HeadPhones</text>
<text x="36.8" y="201.3">TRIGGER</text>
<text x="243.3" y="200.1">ATIO1</text>
<text x="311.3" y="198.9">10K</text>
<text x="40.1" y="205.7" transform="rotate(-90 40.1 205.7)">IO12</text>
<text x="340.5" y="209.2">1</text>
<text x="324" y="210.3">PWM1</text>
<text x="324" y="215.3">PWM2</text>
<text x="326.1" y="212.8">POT</text>
<text x="340.5" y="211.7">2</text>
<text x="340.5" y="214.2">3</text>
<text x="344" y="219.2">Volume Pot</text>
</g>
<text font-size="1.8" x="36.3" y="171.4">VT52, VT100, ANSI</text>
<text font-size="1.7" x="309.1" y="191.1" transform="rotate(-90 309.1 191.1)">100%</text>
<text font-size="1.4" x="36.7" y="183">Xmodem, Ymodem, Zmodem</text>
</svg>
